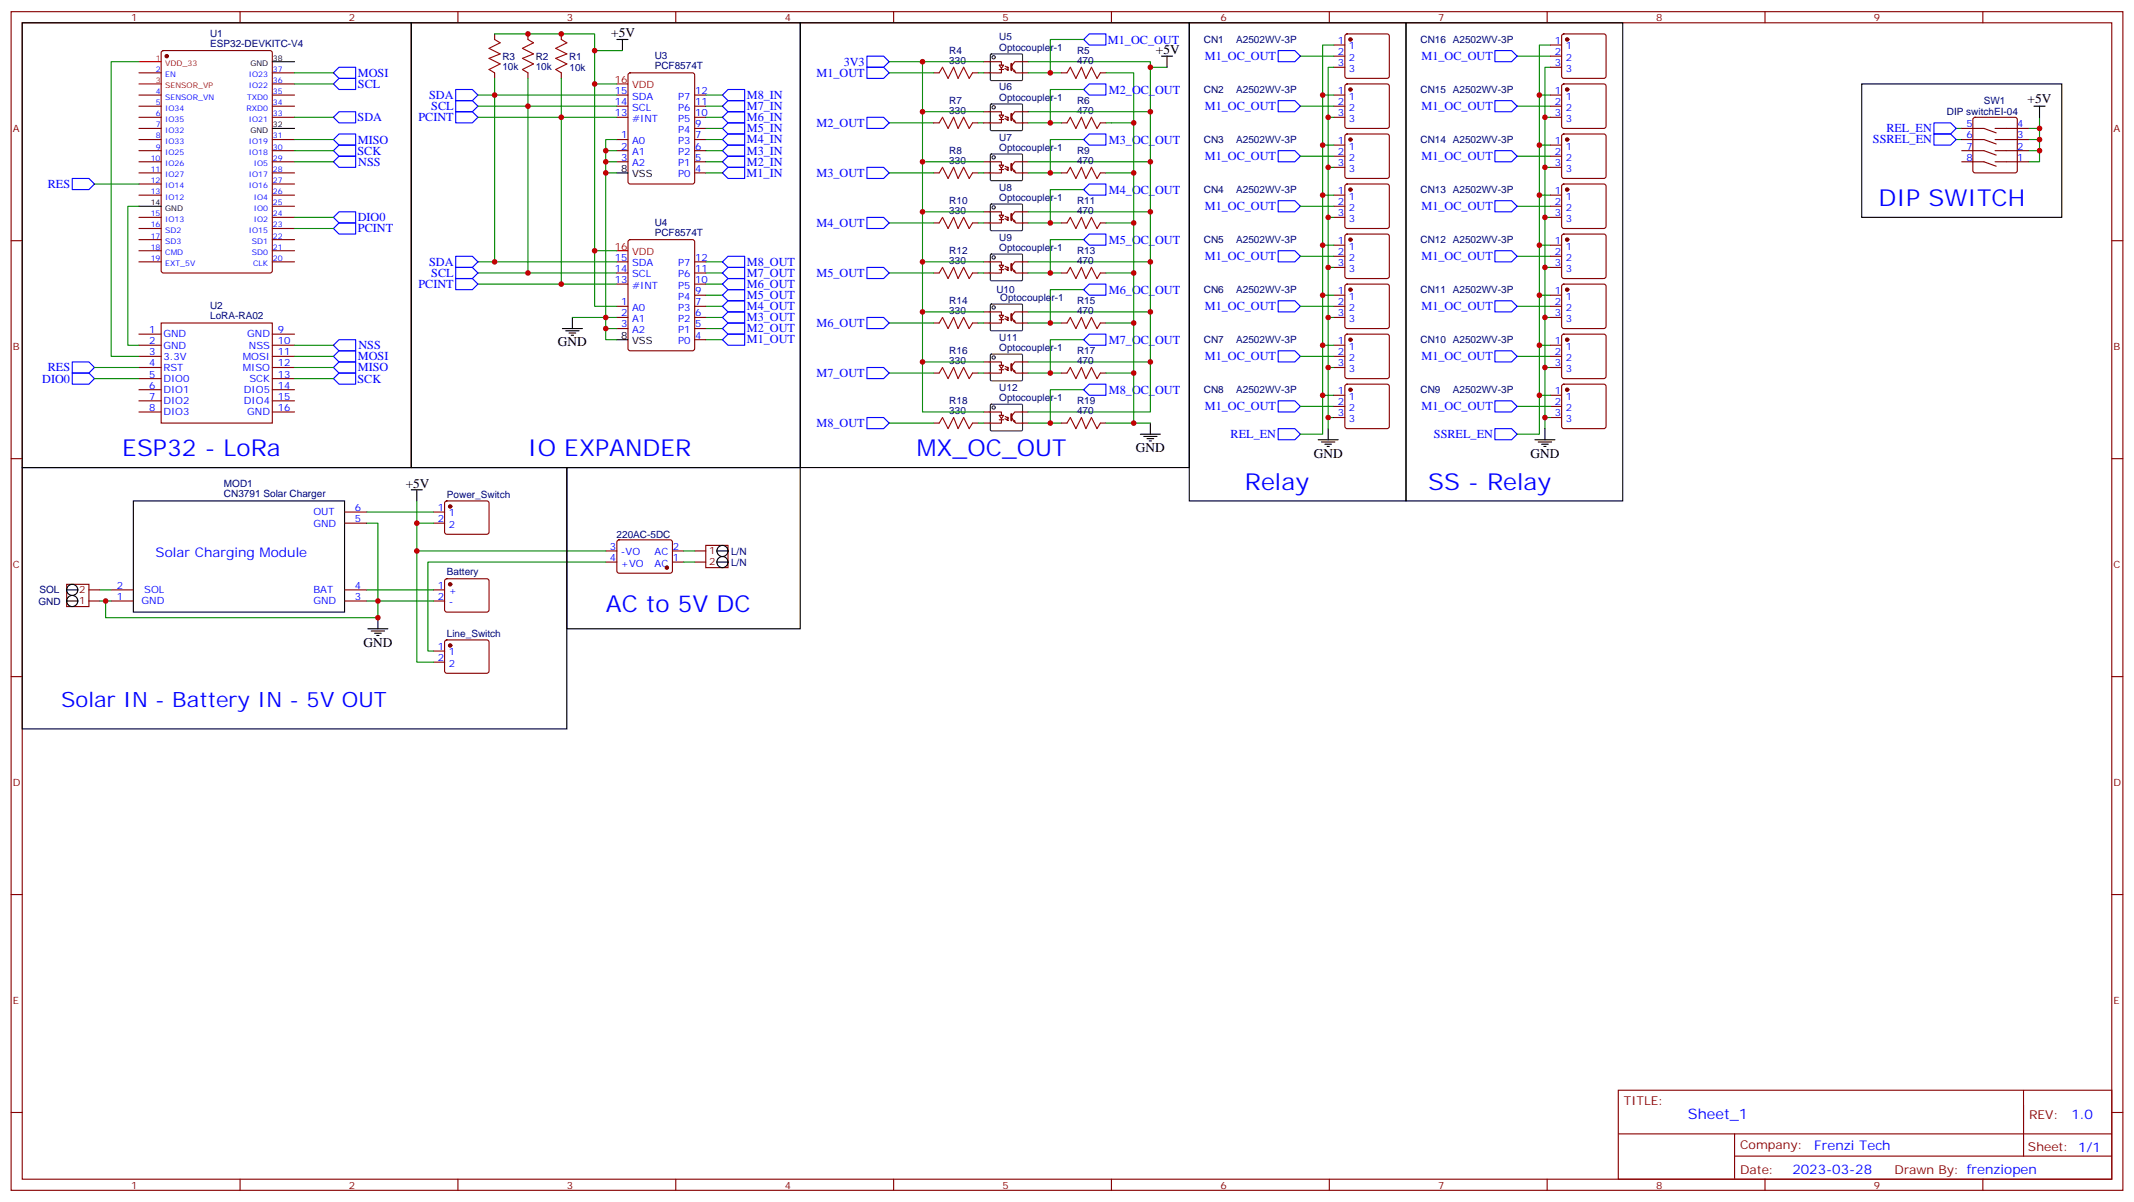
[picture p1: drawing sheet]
<svg xmlns="http://www.w3.org/2000/svg" width="677mm" height="381mm" viewBox="0 0 677 381" stroke-linecap="round" stroke-linejoin="round" font-family="sans-serif">
<g fill="none" stroke="#870000" stroke-width=".35">
<path d="M3.5 3.7h670.3v373.9h-670.3zM7.1 7.2h663.2v366.9h-663.2zM51.4 16.3l.5-.2h33.8l.7 .4v69.4l-.4 .7h-34.1l-.7-.5v-69.3zM76.2 3.7v3.5M145.3 3.7v3.5M157 10.8v1.7M167.6 10.8v1.7M178.2 10.8v1.7M214.5 3.7v3.5M283.6 3.7v3.5M352.8 3.7v3.5M421.9 3.7v3.5"/>
<path d="M491.1 3.7v3.5M560.2 3.7v3.5M629.4 3.7v3.5M44.1 23.1h7.1M44.1 30.2h7.1M44.1 33.7h7.1M44.1 37.2h7.1M86.4 23.1h7.1M86.4 30.2h7.1M86.4 33.7h7.1M86.4 37.2h7.1M86.4 26.6h7.1"/>
<path d="M157 23.1v1.8M167.6 23.1v1.8M178.2 23.1v1.8M195.8 30.2h3.5M195.8 33.7h3.5M195.8 37.2h3.5M199.6 23.3l.4-.2h19.8l.6 .4 .1 34.2-.5 .6-20 .1-.6-.5-.1-34.1zM220.5 30.2h3.5M220.5 33.7h3.5M220.5 37.2h3.5M296.3 23.1h1.8M296.3 39h1.8"/>
<path d="M308.7 23.1h1.7M308.7 39h1.7M336.9 23.1h1.8M336.9 39h1.8M349.2 23.1h1.8M349.2 39h1.8M626.4 37.4l.5-.2h12.7l.5 .2 .2 .5v16.3l-.2 .5-.5 .2h-12.7l-.5-.3-.2-.4v-16.3zM44.1 40.7h7.1M44.1 44.3h7.1M44.1 47.8h7.1M44.1 51.3h7.1M44.1 54.9h7.1"/>
<path d="M44.1 58.4h7.1M86.4 44.3h7.1M86.4 47.8h7.1M86.4 51.3h7.1M86.4 54.9h7.1M86.4 58.4h7.1M195.8 44.3h3.5M195.8 47.8h3.5M195.8 51.3h3.5M220.5 40.7h3.5M220.5 44.3h3.5M220.5 47.8h3.5"/>
<path d="M220.5 51.3h3.5M220.5 54.9h3.5M296.3 54.9h1.8M308.7 54.9h1.7M336.9 54.9h1.8M349.2 54.9h1.8M622.7 40.7h7l3.9 1.5M622.7 44.3h7l3.9 1.4M622.7 47.8h7l3.9 1.4M622.7 51.3h7l3.9 1.4M633.2 40.7h10.6M633.2 44.3h10.6"/>
<path d="M633.2 47.8h10.6M633.2 51.3h10.6M3.5 76.4h3.6M44.1 61.9h7.1M44.1 69h7.1M44.1 72.5h7.1M44.1 76h7.1M44.1 79.6h7.1M86.4 61.9h7.1M86.4 69h7.1M86.4 72.5h7.1M86.4 76h7.1"/>
<path d="M86.4 79.6h7.1M86.4 65.4h7.1M199.6 76.2l.4-.2h19.8l.6 .5 .1 34.1-.5 .6-20 .1-.6-.5-.1-34.1zM296.3 70.7h1.8M308.7 70.7h1.7M336.9 70.7h1.8M349.2 70.7h1.8M670.3 76.4h3.5M44.1 83.1h7.1M86.4 83.1h7.1M195.8 83.1h3.5M195.8 97.2h3.5"/>
<path d="M195.8 90.1h3.5M195.8 86.6h3.5M220.5 83.1h3.5M220.5 97.2h3.5M220.5 93.7h3.5M220.5 90.1h3.5M220.5 86.6h3.5M296.3 86.6h1.8M308.7 86.6h1.7M336.9 86.6h1.8M349.2 86.6h1.8M44.1 106h7.1"/>
<path d="M44.1 109.5h7.1M44.1 113.1h7.1M44.1 116.6h7.1M51.2 102.5h35.2v31.7h-35.2zM86.4 106h7.1M86.4 109.5h7.1M86.4 113.1h7.1M86.4 116.6h7.1M195.8 100.7h3.5M195.8 104.2h3.5M220.5 100.7h3.5M220.5 104.2h3.5"/>
<path d="M220.5 107.8h3.5M296.3 102.5h1.8M296.3 118.4h1.8M308.7 102.5h1.7M308.7 118.4h1.7M336.9 102.5h1.8M336.9 118.4h1.8M349.2 102.5h1.8M349.2 118.4h1.8M44.1 120.1h7.1M44.1 123.6h7.1M44.1 127.2h7.1"/>
<path d="M44.1 130.7h7.1M86.4 120.1h7.1M86.4 123.6h7.1M86.4 127.2h7.1M86.4 130.7h7.1M296.3 134.2h1.8M308.7 134.2h1.7M336.9 134.2h1.8M349.2 134.2h1.8M3.5 145.5h3.6M670.3 145.5h3.5M3.5 214.7h3.6"/>
<path d="M670.3 214.7h3.5M3.5 283.8h3.6M670.3 283.8h3.5M3.5 353h3.6M513.6 345.9h156.7v28.2h-156.7zM513.7 359.7h156.4M550.6 359.7v14.2M642.3 345.9v20.9M670.3 353h3.5M76.2 374.1v3.5M145.3 374.1v3.5M214.5 374.1v3.5"/>
<path d="M283.6 374.1v3.5M352.8 374.1v3.5M421.9 374.1v3.5M491.1 374.1v3.5M550.6 366.8h119.5M560.2 374.1v3.5M629.4 374.1v3.5"/>
</g>
<circle cx="52.9" cy="17.8" r=".53" fill="#870000" stroke="#870000" stroke-width=".35"/>
<path d="M44.1 19.6h7.1M44.1 26.6h7.1M195.8 26.6h3.5M195.8 79.6h3.5" fill="none" stroke="#f00" stroke-width=".35"/>
<g fill="none" stroke="#000" stroke-width=".35">
<path d="M7.1 7.2h123.4v141.1h-123.4zM86.4 19.6h7.1M130.5 7.2h123.5v141.1h-123.5zM195.8 12.5h3.5M197.6 12.5v3.6M254 7.2h123.5v141.1h-123.5zM368.7 17.8h3.5M370.4 17.8v3.5M377.5 7.2h68.8v151.7h-68.8zM645.6 33.7h3.5M647.3 33.7v3.5M86.4 40.7h7.1"/>
<path d="M195.8 54.9h3.5M44.1 65.4h7.1M178.5 104.2h6.4M179.6 105h4.2M180.6 105.7h2.1M181.3 106.4h.7M181.7 100.7v3.5M195.8 107.8h3.5M361.9 137.8h6.4M363 138.5h4.2M364.1 139.2h2.1M364.8 139.9h.7"/>
<path d="M365.1 134.2v3.6"/>
</g>
<g fill="none" stroke="#008700" stroke-width=".35">
<path d="M44.1 19.6h-8.8v93.5h8.8M157 10.8h31.7v15.8h7.1M188.7 16.1h8.9M282.2 19.6h30M292.8 19.6v15.9h19.4M326.3 19.6h38.8v1.7h5.3M344 12.5h-10.6v10.6M93.5 23.1h12.3M93.5 37.2h12.3M93.5 26.6h12.3M151.7 37.2h44.1M151.7 33.7h44.1"/>
<path d="M151.7 30.2h44.1M157 24.9v58.2M167.6 24.9v61.7M178.2 24.9v65.2M188.7 26.6v53h7.1M224 37.2h5.3M224 33.7h5.3M224 30.2h5.3M282.2 23.1h14.1M282.2 39h14.1M292.8 35.5v15.8h19.4M310.4 23.1h1.8"/>
<path d="M310.4 39h1.8M326.3 23.1h10.6M326.3 39h10.6M344 28.4h-10.6v10.6M351 23.1h8.8v15.9h-8.8M359.8 39v15.9h-8.8M365.1 21.3v14.2h-38.8M365.1 35.5v15.8h-38.8M647.3 37.2v3.5M30 58.4h14.1M93.5 51.3h12.3M93.5 47.8h12.3"/>
<path d="M93.5 44.3h12.3M192.3 51.3v3.6h3.5M192.3 47.8h3.5M192.3 54.9v45.8h-10.6M195.8 44.3h-3.5v7h3.5M224 51.3h5.3M224 47.8h5.3M224 44.3h5.3M224 54.9h5.3M224 40.7h5.3M282.2 54.9h14.1M292.8 51.3v15.9h19.4"/>
<path d="M310.4 54.9h1.8M326.3 54.9h10.6M344 44.3h-10.6v10.6M359.8 54.9v15.8h-8.8M365.1 51.3v15.9h-38.8M620.9 44.3h1.8M620.9 40.7h1.8M643.8 40.7h3.5v3.6M643.8 44.3h3.5v3.5M643.8 47.8h3.5v3.5h-3.5M44.1 65.4h-3.5v44.1h3.5M93.5 69h12.3"/>
<path d="M93.5 72.5h12.3M188.7 79.6v17.6h7.1M282.2 70.7h14.1M292.8 67.2v15.9h19.4M310.4 70.7h1.8M326.3 70.7h10.6M344 60.1h-10.6v10.6M344 76h-10.6v10.6M359.8 70.7v15.9h-8.8M365.1 67.2v15.9h-38.8M151.7 90.1h44.1M151.7 86.6h44.1"/>
<path d="M151.7 83.1h44.1M224 90.1h5.3M224 86.6h5.3M224 83.1h5.3M224 93.7h5.3M224 97.2h5.3M282.2 86.6h14.1M292.8 83.1v15.9h19.4M292.8 99v15.8h19.4M310.4 86.6h1.8M326.3 86.6h10.6M344 91.9h-10.6v10.6"/>
<path d="M359.8 86.6v15.9h-8.8M365.1 83.1v15.9h-38.8M365.1 99v15.8h-38.8M30 116.6h14.1M93.5 116.6h12.3M93.5 109.5h12.3M93.5 113.1h12.3M192.3 104.2h3.5M195.8 100.7h-3.5v7.1h3.5M224 100.7h5.3M224 104.2h5.3M224 107.8h5.3"/>
<path d="M282.2 102.5h14.1M282.2 118.4h14.1M292.8 114.8v15.9h19.4M310.4 102.5h1.8M310.4 118.4h1.8M326.3 118.4h10.6M326.3 102.5h10.6M344 107.8h-10.6v10.6M359.8 102.5v15.9h-8.8M359.8 118.4v15.8h-8.8M365.1 114.8v15.9h-38.8M30 120.1h14.1"/>
<path d="M93.5 120.1h12.3M282.2 134.2h14.1M310.4 134.2h1.8M326.3 134.2h10.6M344 123.6h-10.6v10.6M359.8 134.2h5.3"/>
</g>
<g fill="none" stroke="#00f" stroke-width=".35">
<path d="M275.2 17.8h5.3l1.7 1.8-1.7 1.7h-5.3zM344 12.5l1.7-1.7h5.3v3.5h-5.3zM405.7 16.1h5.3l1.7 1.7-1.7 1.8h-5.3zM105.8 23.1l1.8-1.8h5.3v3.6h-5.3zM105.8 26.6l1.8-1.7h5.3v3.5h-5.3zM105.8 37.2l1.8-1.7h5.3v3.5h-5.3zM144.6 28.4h5.3l1.8 1.8-1.8 1.7h-5.3zM144.6 31.9h5.3l1.8 1.8-1.8 1.8h-5.3zM144.6 35.5h5.3l1.8 1.7-1.8 1.8h-5.3zM229.3 37.2l1.8-1.7h5.3v3.5h-5.3zM229.3 30.2l1.8-1.8h5.3v3.5h-5.3zM231.1 31.9h5.3v3.6h-5.3l-1.8-1.8z"/>
<path d="M275.2 21.3h5.3l1.7 1.8-1.7 1.8h-5.3zM275.2 37.2h5.3l1.7 1.8-1.7 1.7h-5.3zM344 28.4l1.7-1.8h5.3v3.6h-5.3zM405.7 31.9h5.3l1.7 1.8-1.7 1.8h-5.3zM613.8 39h5.3l1.8 1.7-1.8 1.8h-5.3zM22.9 56.6h5.3l1.8 1.8-1.8 1.7h-5.3zM105.8 51.3l1.8-1.7h5.3v3.5h-5.3zM105.8 47.8l1.8-1.8h5.3v3.6h-5.3zM105.8 44.3l1.8-1.8h5.3v3.5h-5.3zM229.3 54.9l1.8-1.8h5.3v3.5h-5.3zM229.3 51.3l1.8-1.7h5.3v3.5h-5.3zM229.3 47.8l1.8-1.8h5.3v3.6h-5.3z"/>
<path d="M229.3 44.3l1.8-1.8h5.3v3.5h-5.3zM229.3 40.7l1.8-1.7h5.3v3.5h-5.3zM275.2 53.1h5.3l1.7 1.8-1.7 1.7h-5.3zM344 44.3l1.7-1.8h5.3v3.5h-5.3zM405.7 47.8h5.3l1.7 1.8-1.7 1.7h-5.3zM613.8 42.5h5.3l1.8 1.8-1.8 1.7h-5.3zM105.8 69l1.8-1.8h5.3v3.5h-5.3zM105.8 72.5l1.8-1.8h5.3v3.6h-5.3zM275.2 69h5.3l1.7 1.7-1.7 1.8h-5.3zM344 60.1l1.7-1.7h5.3v3.5h-5.3zM344 76l1.7-1.7h5.3v3.5h-5.3zM405.7 63.7h5.3l1.7 1.7-1.7 1.8h-5.3z"/>
<path d="M405.7 79.6h5.3l1.7 1.7-1.7 1.8h-5.3zM144.6 88.4h5.3l1.8 1.7-1.8 1.8h-5.3zM144.6 84.8h5.3l1.8 1.8-1.8 1.8h-5.3zM144.6 81.3h5.3l1.8 1.8-1.8 1.7h-5.3zM229.3 83.1l1.8-1.8h5.3v3.5h-5.3zM229.3 86.6l1.8-1.8h5.3v3.6h-5.3zM229.3 93.7l1.8-1.8h5.3v3.5h-5.3zM231.1 88.4h5.3v3.5h-5.3l-1.8-1.8zM231.1 95.4h5.3v3.6h-5.3l-1.8-1.8zM275.2 84.8h5.3l1.7 1.8-1.7 1.8h-5.3zM344 91.9l1.7-1.8h5.3v3.6h-5.3zM405.7 95.4h5.3l1.7 1.8-1.7 1.8h-5.3z"/>
<path d="M22.9 118.4h5.3l1.8 1.7-1.8 1.8h-5.3zM22.9 114.8h5.3l1.8 1.8-1.8 1.8h-5.3zM105.8 109.5l1.8-1.7h5.3v3.5h-5.3zM105.8 113.1l1.8-1.8h5.3v3.5h-5.3zM105.8 116.6l1.8-1.8h5.3v3.6h-5.3zM229.3 100.7l1.8-1.7h5.3v3.5h-5.3zM229.3 104.2l1.8-1.7h5.3v3.5h-5.3zM229.3 107.8l1.8-1.8h5.3v3.5h-5.3zM275.2 100.7h5.3l1.7 1.8-1.7 1.7h-5.3zM275.2 116.6h5.3l1.7 1.8-1.7 1.7h-5.3zM344 107.8l1.7-1.8h5.3v3.5h-5.3zM405.7 111.3h5.3l1.7 1.8-1.7 1.7h-5.3z"/>
<path d="M105.8 120.1l1.8-1.7h5.3v3.5h-5.3zM275.2 132.5h5.3l1.7 1.7-1.7 1.8h-5.3zM344 123.6l1.7-1.7h5.3v3.5h-5.3zM405.7 136h5.3l1.7 1.8-1.7 1.7h-5.3zM405.7 127.2h5.3l1.7 1.7-1.7 1.8h-5.3zM474.5 136h5.3l1.7 1.8-1.7 1.7h-5.3z"/>
</g>
<g fill="none" stroke="#a10000" stroke-width=".35">
<path d="M157 12.5l1.7 1.1-3.5 1.7 3.5 1.8-3.5 1.4 3.5 1.8-3.5 1.7 1.8 1.1M167.6 12.5l1.7 1.1-3.5 1.7 3.5 1.8-3.5 1.4 3.5 1.8-3.5 1.7 1.8 1.1M178.2 12.5l1.7 1.1-3.5 1.7 3.5 1.8-3.5 1.4 3.5 1.8-3.5 1.7 1.8 1.1M298.1 23.1l1.1-1.8 1.7 3.6 1.8-3.6 1.4 3.6 1.8-3.6 1.7 3.6 1.1-1.8M298.1 39l1.1-1.8 1.7 3.5 1.8-3.5 1.4 3.5 1.8-3.5 1.7 3.5 1.1-1.7M338.7 23.1l1-1.8 1.8 3.6 1.8-3.6 1.4 3.6 1.7-3.6 1.8 3.6 1-1.8M338.7 39l1-1.8 1.8 3.5 1.8-3.5 1.4 3.5 1.7-3.5 1.8 3.5 1-1.7M298.1 54.9l1.1-1.8 1.7 3.5 1.8-3.5 1.4 3.5 1.8-3.5 1.7 3.5 1.1-1.7M338.7 54.9l1-1.8 1.8 3.5 1.8-3.5 1.4 3.5 1.7-3.5 1.8 3.5 1-1.7M298.1 70.7l1.1-1.7 1.7 3.5 1.8-3.5 1.4 3.5 1.8-3.5 1.7 3.5 1.1-1.8M338.7 70.7l1-1.7 1.8 3.5 1.8-3.5 1.4 3.5 1.7-3.5 1.8 3.5 1-1.8M298.1 86.6l1.1-1.8 1.7 3.6 1.8-3.6 1.4 3.6 1.8-3.6 1.7 3.6 1.1-1.8"/>
<path d="M338.7 86.6l1-1.8 1.8 3.6 1.8-3.6 1.4 3.6 1.7-3.6 1.8 3.6 1-1.8M298.1 102.5l1.1-1.8 1.7 3.5 1.8-3.5 1.4 3.5 1.8-3.5 1.7 3.5 1.1-1.7M298.1 118.4l1.1-1.8 1.7 3.5 1.8-3.5 1.4 3.5 1.8-3.5 1.7 3.5 1.1-1.7M338.7 102.5l1-1.8 1.8 3.5 1.8-3.5 1.4 3.5 1.7-3.5 1.8 3.5 1-1.7M338.7 118.4l1-1.8 1.8 3.5 1.8-3.5 1.4 3.5 1.7-3.5 1.8 3.5 1-1.7M298.1 134.2l1.1-1.7 1.7 3.5 1.8-3.5 1.4 3.5 1.8-3.5 1.7 3.5 1.1-1.8M338.7 134.2l1-1.7 1.8 3.5 1.8-3.5 1.4 3.5 1.7-3.5 1.8 3.5 1-1.8"/>
</g>
<g fill="none" stroke="#333" stroke-width=".35">
<path d="M314.4 17.3l.3-.2 9.7 .1 .2 .3-.1 7.9-.3 .2-9.7-.1-.2-.3zM314.4 33.2l.3-.2h9.7l.2 .3-.1 8-.3 .2-9.7-.1-.2-.3zM314.4 49l.3-.1h9.7l.2 .3-.1 8-.3 .1h-9.7l-.2-.3zM314.4 64.9l.3-.2 9.7 .1 .2 .3-.1 7.9-.3 .2-9.7-.1-.2-.3zM314.4 80.8l.3-.2 9.7 .1 .2 .3-.1 7.9-.3 .2-9.7-.1-.2-.3zM314.4 96.7l.3-.2h9.7l.2 .3-.1 8-.3 .2-9.7-.1-.2-.3zM314.4 112.5l.3-.1h9.7l.2 .3-.1 8-.3 .1h-9.7l-.2-.3zM314.4 128.4l.3-.2 9.7 .1 .2 .3-.1 7.9-.3 .2-9.7-.1-.2-.3z"/>
<circle cx="315.4" cy="18.2" r=".53"/>
<circle cx="315.4" cy="34" r=".53"/>
<circle cx="315.4" cy="49.9" r=".53"/>
<circle cx="315.4" cy="65.8" r=".53"/>
<circle cx="315.4" cy="81.7" r=".53"/>
<circle cx="315.4" cy="97.5" r=".53"/>
<circle cx="315.4" cy="113.4" r=".53"/>
<circle cx="315.4" cy="129.3" r=".53"/>
</g>
<g fill="none" stroke="#850000" stroke-width=".35">
<path d="M312.2 19.6h5.7v1M326.3 19.6h-4.2l-1.1 1.4M312.2 35.5h5.7v1M317.1 22h1.5M317.1 20.6h1.5l-.7 1.1zM317.1 37.9h1.5M317.1 36.5h1.5l-.7 1.1zM317.9 22v1.1h-5.7M317.9 37.9v1.1h-5.7M319 21.7l1 .6-.1-.4M319 37.6l1 .5-.1-.3M319.1 21l.9 .6"/>
<path d="M319.1 36.9l.9 .5M319.7 22.3h.3M319.7 21.6h.3M319.7 38.1h.3M319.7 37.4h.3M319.9 21.2l.1 .4M319.9 37.1l.1 .3M321.2 21.5l1.2 1.6h2.3M321.2 37.4l1.2 1.6h2.3M322.1 22.2v.6l-.4-.2M322.1 38.1v.5l-.4-.1M324.6 23.1h1.7"/>
<path d="M324.6 39h1.7M326.3 35.5h-4.2l-1.1 1.4M312.2 51.3h5.7v1.1M317.1 53.8h1.5M317.1 52.4h1.5l-.7 1zM317.9 53.8v1.1h-5.7M319 53.5l1 .5-.1-.3M319.1 52.8l.9 .5M319.7 54h.3M319.7 53.3h.3M319.9 53l.1 .3M321.2 53.3l1.2 1.6h2.3"/>
<path d="M322.1 54v.5l-.4-.2M324.6 54.9h1.7M326.3 51.3h-4.2l-1.1 1.4M312.2 67.2h5.7v1.1M317.1 69.7h1.5M317.1 68.3h1.5l-.7 1zM317.9 69.7v1.1l-5.7-.1M319 69.4l1 .5-.1-.4M319.1 68.6l.9 .6M319.7 69.9h.3M319.7 69.2h.3M319.9 68.8l.1 .4"/>
<path d="M321.2 69.2l1.2 1.6 2.3-.1M322.1 69.9v.5l-.4-.2M324.6 70.7h1.7M326.3 67.2h-4.2l-1.1 1.4M312.2 83.1h5.7v1M312.2 99h5.7v1M317.1 85.5h1.5M317.1 84.1h1.5l-.7 1.1zM317.9 85.5v1.1h-5.7M319 85.2l1 .6-.1-.4M319.1 84.5l.9 .6M319.7 85.8h.3"/>
<path d="M319.7 85.1h.3M319.9 84.7l.1 .4M321.2 85l1.2 1.6h2.3M322.1 85.7v.6l-.4-.2M324.6 86.6h1.7M326.3 83.1h-4.2l-1.1 1.4M326.3 99h-4.2l-1.1 1.4M312.2 114.8h5.7v1.1M317.1 101.4h1.5M317.1 100h1.5l-.7 1.1zM317.1 117.3h1.5M317.1 115.9h1.5l-.7 1z"/>
<path d="M317.9 101.4v1.1h-5.7M317.9 117.3v1.1h-5.7M319 101.1l1 .5-.1-.3M319 117l1 .5-.1-.3M319.1 100.4l.9 .5M319.1 116.3l.9 .5M319.7 101.6h.3M319.7 100.9h.3M319.7 117.5h.3M319.7 116.8h.3M319.9 100.6l.1 .3M319.9 116.5l.1 .3"/>
<path d="M321.2 100.9l1.2 1.6h2.3M321.2 116.8l1.2 1.6h2.3M322.1 101.6v.5l-.4-.1M322.1 117.5v.5l-.4-.2M324.6 102.5h1.7M324.6 118.4h1.7M326.3 114.8h-4.2l-1.1 1.4M312.2 130.7h5.7v1.1M317.1 133.2h1.5M317.1 131.8h1.5l-.7 1zM317.9 133.2v1.1l-5.7-.1M319 132.9l1 .5-.1-.4"/>
<path d="M319.1 132.1l.9 .6M319.7 133.4h.3M319.7 132.7h.3M319.9 132.3l.1 .4M321.2 132.7l1.2 1.6 2.3-.1M322.1 133.4v.5l-.4-.2M324.6 134.2h1.7M326.3 130.7h-4.2l-1.1 1.4"/>
</g>
<path d="M321 20.3v1.9M321 36.2v1.9M321 52v2M321 67.9v2M321 83.8v1.9M321 99.7v1.9M321 115.5v2M321 131.4v1.9" fill="none" stroke="#850000" stroke-width=".71"/>
<path d="M21.2 185.4h7v7h-7z" fill="#fff" stroke="#800000" stroke-width=".35"/>
<path d="M28.2 190.7h3.5M28.2 187.1h3.5" fill="none" stroke="#800000" stroke-width=".35"/>
<g fill="none" stroke="#000" stroke-width=".35">
<path d="M446.3 7.2h68.8v151.7h-68.8zM590.9 26.6h63.5v42.4h-63.5zM418.4 139.5h6.3M421.6 136v3.5M487.2 139.5h6.3M490.4 136v3.5M7.1 148.3h172.8v82.9h-172.8zM130.5 155.4h3.6M132.3 155.4v3.5M419.5 140.2h4.2M420.5 140.9h2.1M421.2 141.6h.7"/>
<path d="M488.2 140.2h4.3M489.3 140.9h2.1M490 141.6h.7M21.2 190.7h3.5M21.2 187.1h3.5M116.8 199.5h6.3M119.9 196v3.5M117.8 200.2h4.3M118.9 200.9h2.1M119.6 201.6h.7"/>
<circle cx="22.9" cy="190.7" r="1.76"/>
<circle cx="22.9" cy="187.1" r="1.76"/>
</g>
<g fill="none" stroke="#870000" stroke-width=".35">
<path d="M423.3 14.3h3.6M423.3 17.8h3.6M427.1 11l.5-.2h12.7l.5 .2 .2 .5v12.7l-.3 .5-.4 .2h-12.7l-.5-.3-.2-.4v-12.7zM492.1 14.3h3.6M492.1 17.8h3.6M495.9 11l.5-.2h12.7l.5 .2 .2 .5v12.7l-.3 .5-.4 .2h-12.7l-.5-.3-.2-.4v-12.7zM423.3 21.3h3.6M423.3 30.2h3.6M423.3 33.7h3.6M423.3 37.2h3.6M427.1 26.8l.5-.2h12.7l.5 .2 .2 .5v12.7l-.3 .5-.4 .2h-12.7l-.5-.2-.2-.5v-12.7zM492.1 21.3h3.6"/>
<path d="M492.1 30.2h3.6M492.1 33.7h3.6M492.1 37.2h3.6M495.9 26.8l.5-.2h12.7l.5 .2 .2 .5v12.7l-.3 .5-.4 .2h-12.7l-.5-.2-.2-.5v-12.7zM423.3 46h3.6M423.3 49.6h3.6M423.3 53.1h3.6M427.1 42.7l.5-.2h12.7l.5 .2 .2 .5v12.7l-.3 .5-.4 .2h-12.7l-.5-.2-.2-.5v-12.7zM427.1 58.6l.5-.2h12.7l.5 .2 .2 .5v12.7l-.3 .5-.4 .2h-12.7l-.5-.2-.2-.5v-12.7zM492.1 46h3.6M492.1 49.6h3.6M492.1 53.1h3.6"/>
<path d="M495.9 58.6l.5-.2h12.7l.5 .2 .2 .5v12.7l-.3 .5-.4 .2h-12.7l-.5-.2-.2-.5v-12.7zM495.9 42.7l.5-.2h12.7l.5 .2 .2 .5v12.7l-.3 .5-.4 .2h-12.7l-.5-.2-.2-.5v-12.7zM423.3 61.9h3.6M423.3 65.4h3.6M423.3 69h3.6M423.3 77.8h3.6M427.1 74.5l.5-.2h12.7l.5 .2 .2 .5v12.7l-.3 .5-.4 .2h-12.7l-.5-.3-.2-.4v-12.7zM492.1 61.9h3.6M492.1 65.4h3.6M492.1 69h3.6M492.1 77.8h3.6M495.9 74.5l.5-.2h12.7l.5 .2 .2 .5v12.7l-.3 .5-.4 .2h-12.7l-.5-.3-.2-.4v-12.7z"/>
<path d="M423.3 81.3h3.6M423.3 84.8h3.6M423.3 93.7h3.6M423.3 97.2h3.6M427.1 90.3l.5-.2h12.7l.5 .2 .2 .5v12.7l-.3 .5-.4 .2h-12.7l-.5-.2-.2-.5v-12.7zM492.1 81.3h3.6M492.1 84.8h3.6M492.1 93.7h3.6M492.1 97.2h3.6M495.9 90.3l.5-.2h12.7l.5 .2 .2 .5v12.7l-.3 .5-.4 .2h-12.7l-.5-.2-.2-.5v-12.7zM423.3 100.7h3.6M423.3 109.5h3.6"/>
<path d="M423.3 113.1h3.6M423.3 116.6h3.6M427.1 106.2l.5-.2h12.7l.5 .2 .2 .5v12.7l-.3 .5-.4 .2h-12.7l-.5-.2-.2-.5v-12.7zM492.1 100.7h3.6M492.1 109.5h3.6M492.1 113.1h3.6M492.1 116.6h3.6M495.9 106.2l.5-.2h12.7l.5 .2 .2 .5v12.7l-.3 .5-.4 .2h-12.7l-.5-.2-.2-.5v-12.7zM423.3 125.4h3.6M423.3 128.9h3.6M423.3 132.5h3.6M427.1 122.1l.5-.2h12.7l.5 .2 .2 .5v12.7l-.3 .5-.4 .2h-12.7l-.5-.2-.2-.5v-12.7z"/>
<path d="M492.1 125.4h3.6M492.1 128.9h3.6M492.1 132.5h3.6M495.9 122.1l.5-.2h12.7l.5 .2 .2 .5v12.7l-.3 .5-.4 .2h-12.7l-.5-.2-.2-.5v-12.7zM192.3 178.3h3.5M192.3 174.8h3.5M196 171.5l.5-.2h16.5l.4 .7v9.4l-.7 .5-16.5-.1-.4-.6v-9.2zM213.4 178.3h3.6M213.4 174.8h3.6"/>
</g>
<g fill="#870000" stroke="#870000" stroke-width=".35">
<circle cx="428.6" cy="12.5" r=".53"/>
<circle cx="428.6" cy="28.4" r=".53"/>
<circle cx="428.6" cy="44.3" r=".53"/>
<circle cx="428.6" cy="60.1" r=".53"/>
<circle cx="428.6" cy="76" r=".53"/>
<circle cx="428.6" cy="91.9" r=".53"/>
<circle cx="428.6" cy="107.8" r=".53"/>
<circle cx="428.6" cy="123.6" r=".53"/>
<circle cx="497.4" cy="123.6" r=".53"/>
<circle cx="497.4" cy="107.8" r=".53"/>
<circle cx="497.4" cy="91.9" r=".53"/>
<circle cx="497.4" cy="76" r=".53"/>
<circle cx="497.4" cy="60.1" r=".53"/>
<circle cx="497.4" cy="44.3" r=".53"/>
<circle cx="497.4" cy="28.4" r=".53"/>
<circle cx="497.4" cy="12.5" r=".53"/>
<circle cx="211.7" cy="180.1" r=".53"/>
</g>
<g fill="none" stroke="#008700" stroke-width=".35">
<path d="M412.7 17.8h10.6M423.3 14.3h-3.5v15.9h3.5M481.5 17.8h10.6M492.1 14.3h-3.5v15.9h3.5M412.7 33.7h10.6M419.8 30.2v15.8h3.5M423.3 37.2h-1.7v15.9M423.3 21.3h-1.7v15.9M481.5 33.7h10.6M488.6 30.2v15.8h3.5M492.1 21.3h-1.7v15.9M492.1 37.2h-1.7v15.9"/>
<path d="M412.7 49.6h10.6M419.8 46v15.9h3.5M423.3 53.1h-1.7v15.9M481.5 49.6h10.6M488.6 46v15.9h3.5M492.1 53.1h-1.7v15.9M412.7 65.4h10.6M419.8 61.9v15.9h3.5M419.8 77.8v15.9h3.5M423.3 69h-1.7v15.8M481.5 65.4h10.6M488.6 77.8v15.9h3.5"/>
<path d="M488.6 61.9v15.9h3.5M492.1 69h-1.7v15.8M412.7 81.3h10.6M412.7 97.2h10.6M419.8 93.7v15.8h3.5M423.3 84.8h-1.7v15.9M481.5 81.3h10.6M481.5 97.2h10.6M488.6 93.7v15.8h3.5M492.1 84.8h-1.7v15.9M412.7 113.1h10.6M419.8 109.5v15.9h3.5"/>
<path d="M423.3 116.6h-1.7v15.9h1.7M423.3 100.7h-1.7v15.9M481.5 113.1h10.6M488.6 109.5v15.9h3.5M492.1 100.7h-1.7v15.9M492.1 116.6h-1.7v15.9h1.7M412.7 128.9h10.6M419.8 125.4v12.4h-7.1M421.6 132.5v3.5M481.5 128.9h10.6M488.6 125.4v12.4h-7.1M490.4 132.5v3.5"/>
</g>
<path d="M474.5 16.1h5.3l1.7 1.7-1.7 1.8h-5.3zM474.5 31.9h5.3l1.7 1.8-1.7 1.8h-5.3zM474.5 47.8h5.3l1.7 1.8-1.7 1.7h-5.3zM474.5 79.6h5.3l1.7 1.7-1.7 1.8h-5.3zM474.5 63.7h5.3l1.7 1.7-1.7 1.8h-5.3zM474.5 95.4h5.3l1.7 1.8-1.7 1.8h-5.3zM474.5 111.3h5.3l1.7 1.8-1.7 1.7h-5.3zM474.5 127.2h5.3l1.7 1.7-1.7 1.8h-5.3z" fill="none" stroke="#00f" stroke-width=".35"/>
<path d="M224 173h7.1v7.1h-7.1z" fill="#fff" stroke="#800000" stroke-width=".35"/>
<path d="M220.5 174.8h3.5M220.5 178.3h3.5" fill="none" stroke="#800000" stroke-width=".35"/>
<g fill="none" stroke="#000" stroke-width=".35">
<path d="M42.3 158.9h67.1v35.3h-67.1zM179.9 148.3h74.1v51.2h-74.1zM227.5 174.8h3.6M227.5 178.3h3.6"/>
<circle cx="229.3" cy="174.8" r="1.76"/>
<circle cx="229.3" cy="178.3" r="1.76"/>
</g>
<g fill="none" stroke="#870000" stroke-width=".35">
<path d="M141.3 159.1l.5-.2h12.7l.5 .2 .2 .5v9.5l-.7 .4-13-.1-.4-.6v-9.2zM109.4 166h7M109.4 162.5h7M137.6 166h3.5M137.6 162.5h3.5M35.3 187.1h7M35.3 190.7h7M109.4 187.1h7M109.4 190.7h7M137.6 187.1h3.5M137.6 190.7h3.5M141.3 183.8l.5-.2h12.7l.5 .2 .2 .5v9.5l-.7 .4-13-.1-.4-.6v-9.2z"/>
<path d="M137.6 206.6h3.5M137.6 210.1h3.5M141.3 203.2l.5-.2h12.7l.5 .2 .2 .5v9.5l-.7 .4-13-.1-.4-.6v-9.2z"/>
</g>
<g fill="#870000" stroke="#870000" stroke-width=".35">
<circle cx="142.9" cy="185.4" r=".53"/>
<circle cx="142.9" cy="160.7" r=".53"/>
<circle cx="142.9" cy="204.8" r=".53"/>
</g>
<path d="M132.3 158.9v7.1h5.3M116.4 166h3.5v30h-86.4v-5.3M116.4 162.5h21.2M132.3 166v44.1h5.3M132.3 174.8h60M192.3 178.3h-56.5v28.3h1.8M217 178.3h3.5M217 174.8h3.5M31.7 190.7h3.6M31.7 187.1h3.6M116.4 190.7h21.2M116.4 187.1h21.2" fill="none" stroke="#008700" stroke-width=".35"/>
<g fill="#c00">
<circle cx="167.6" cy="10.8" r=".88"/>
<circle cx="178.2" cy="10.8" r=".88"/>
<circle cx="157" cy="30.2" r=".88"/>
<circle cx="167.6" cy="33.7" r=".88"/>
<circle cx="178.2" cy="37.2" r=".88"/>
<circle cx="192.3" cy="47.8" r=".88"/>
<circle cx="192.3" cy="51.3" r=".88"/>
<circle cx="192.3" cy="104.2" r=".88"/>
<circle cx="192.3" cy="100.7" r=".88"/>
<circle cx="333.4" cy="23.1" r=".88"/>
<circle cx="333.4" cy="39" r=".88"/>
<circle cx="333.4" cy="54.9" r=".88"/>
<circle cx="333.4" cy="70.7" r=".88"/>
<circle cx="333.4" cy="86.6" r=".88"/>
<circle cx="333.4" cy="118.4" r=".88"/>
<circle cx="333.4" cy="134.2" r=".88"/>
<circle cx="365.1" cy="21.3" r=".88"/>
<circle cx="365.1" cy="35.5" r=".88"/>
<circle cx="365.1" cy="51.3" r=".88"/>
<circle cx="365.1" cy="67.2" r=".88"/>
<circle cx="365.1" cy="83.1" r=".88"/>
<circle cx="365.1" cy="99" r=".88"/>
<circle cx="365.1" cy="114.8" r=".88"/>
<circle cx="359.8" cy="39" r=".88"/>
<circle cx="359.8" cy="54.9" r=".88"/>
<circle cx="359.8" cy="70.7" r=".88"/>
<circle cx="359.8" cy="86.6" r=".88"/>
<circle cx="359.8" cy="102.5" r=".88"/>
<circle cx="359.8" cy="118.4" r=".88"/>
<circle cx="359.8" cy="134.2" r=".88"/>
<circle cx="292.8" cy="19.6" r=".88"/>
<circle cx="292.8" cy="35.5" r=".88"/>
<circle cx="292.8" cy="51.3" r=".88"/>
<circle cx="292.8" cy="67.2" r=".88"/>
<circle cx="292.8" cy="83.1" r=".88"/>
<circle cx="292.8" cy="114.8" r=".88"/>
<circle cx="157" cy="83.1" r=".88"/>
<circle cx="167.6" cy="86.6" r=".88"/>
<circle cx="178.2" cy="90.1" r=".88"/>
<circle cx="188.7" cy="79.6" r=".88"/>
<circle cx="188.7" cy="26.6" r=".88"/>
<circle cx="188.7" cy="16.1" r=".88"/>
<circle cx="292.8" cy="99" r=".88"/>
<circle cx="333.4" cy="102.5" r=".88"/>
<circle cx="647.3" cy="40.7" r=".88"/>
<circle cx="647.3" cy="44.3" r=".88"/>
<circle cx="647.3" cy="47.8" r=".88"/>
<circle cx="192.3" cy="54.9" r=".88"/>
<circle cx="421.6" cy="116.6" r=".88"/>
<circle cx="421.6" cy="100.7" r=".88"/>
<circle cx="421.6" cy="84.8" r=".88"/>
<circle cx="421.6" cy="69" r=".88"/>
<circle cx="421.6" cy="53.1" r=".88"/>
<circle cx="421.6" cy="37.2" r=".88"/>
<circle cx="419.8" cy="30.2" r=".88"/>
<circle cx="419.8" cy="46" r=".88"/>
<circle cx="419.8" cy="61.9" r=".88"/>
<circle cx="419.8" cy="77.8" r=".88"/>
<circle cx="419.8" cy="93.7" r=".88"/>
<circle cx="419.8" cy="109.5" r=".88"/>
<circle cx="421.6" cy="132.5" r=".88"/>
<circle cx="419.8" cy="125.4" r=".88"/>
<circle cx="490.4" cy="132.5" r=".88"/>
<circle cx="488.6" cy="109.5" r=".88"/>
<circle cx="488.6" cy="93.7" r=".88"/>
<circle cx="488.6" cy="77.8" r=".88"/>
<circle cx="488.6" cy="61.9" r=".88"/>
<circle cx="488.6" cy="46" r=".88"/>
<circle cx="488.6" cy="30.2" r=".88"/>
<circle cx="490.4" cy="37.2" r=".88"/>
<circle cx="490.4" cy="53.1" r=".88"/>
<circle cx="490.4" cy="69" r=".88"/>
<circle cx="490.4" cy="84.8" r=".88"/>
<circle cx="490.4" cy="100.7" r=".88"/>
<circle cx="490.4" cy="116.6" r=".88"/>
<circle cx="488.6" cy="125.4" r=".88"/>
<circle cx="33.5" cy="190.7" r=".88"/>
<circle cx="119.9" cy="196" r=".88"/>
<circle cx="119.9" cy="190.7" r=".88"/>
<circle cx="132.3" cy="166" r=".88"/>
<circle cx="132.3" cy="174.8" r=".88"/>
</g>
<g font-size="7.4" fill="#00f">
<text x="596.2" y="65.4">DIP SWITCH</text>
<text x="38.8" y="144.8">ESP32 - LoRa</text>
<text x="167.6" y="144.8">IO EXPANDER</text>
<text x="291" y="144.8">MX_OC_OUT</text>
<text x="395.1" y="155.4">Relay</text>
<text x="453.3" y="155.4">SS - Relay</text>
<text x="192.3" y="194.2">AC to 5V DC</text>
</g>
<text font-size="6.7" fill="#00f" x="19.4" y="224.2">Solar IN - Battery IN - 5V OUT</text>
<text font-size="4.6" fill="#00f" x="535.7" y="354.9">Sheet_1</text>
<g font-size="4.2">
<text x="194" y="11.8">+5V</text>
<text x="366.9" y="17.1">+5V</text>
<text x="643.6" y="32.6">+5V</text>
<text x="177.1" y="109.9">GND</text>
<text x="360.5" y="143.4">GND</text>
<text x="417" y="145.2">GND</text>
<text x="485.8" y="145.2">GND</text>
<text x="128.8" y="154.7">+5V</text>
<text x="115.4" y="205.1">GND</text>
</g>
<g font-size="4.2" fill="#00f">
<text x="49.4" y="176.6">Solar Charging Module</text>
<text x="657.4" y="355.2">1.0</text>
<text x="575.8" y="364.7">Frenzi Tech</text>
<text x="568.9" y="372.5">2023-03-28</text>
</g>
<g font-size="3.9" fill="#00f">
<text x="351.7" y="13.9">M1_OC_OUT</text>
<text x="267.8" y="20.8">3V3</text>
<text x="382.4" y="19.1">M1_OC_OUT</text>
<text x="451.2" y="19.1">M1_OC_OUT</text>
<text x="113.6" y="24.3">MOSI</text>
<text x="113.6" y="27.8">SCL</text>
<text x="259.2" y="24.3">M1_OUT</text>
<text x="352" y="29.7">M2_OC_OUT</text>
<text x="136.2" y="31.4">SDA</text>
<text x="136.9" y="34.9">SCL</text>
<text x="237" y="34.9">M7_IN</text>
<text x="237" y="31.4">M8_IN</text>
<text x="382.4" y="34.9">M1_OC_OUT</text>
<text x="451.2" y="34.9">M1_OC_OUT</text>
<text x="113.5" y="38.4">SDA</text>
<text x="132.8" y="38.5">PCINT</text>
<text x="237" y="42">M5_IN</text>
<text x="237" y="38.4">M6_IN</text>
<text x="259.2" y="40.3">M2_OUT</text>
<text x="598.7" y="42">REL_EN</text>
<text x="113.6" y="45.6">MISO</text>
<text x="237" y="45.5">M4_IN</text>
<text x="352" y="45.6">M3_OC_OUT</text>
<text x="594.5" y="45.5">SSREL_EN</text>
<text x="113.4" y="49.1">SCK</text>
<text x="113.7" y="52.7">NSS</text>
<text x="237" y="52.6">M2_IN</text>
<text x="237" y="49">M3_IN</text>
<text x="382.4" y="50.8">M1_OC_OUT</text>
<text x="451.2" y="50.8">M1_OC_OUT</text>
<text x="15.2" y="59.7">RES</text>
<text x="237" y="56.1">M1_IN</text>
<text x="259.2" y="56.1">M3_OUT</text>
<text x="352" y="61.5">M4_OC_OUT</text>
<text x="113.5" y="70.2">DIO0</text>
<text x="382.4" y="66.7">M1_OC_OUT</text>
<text x="451.2" y="66.7">M1_OC_OUT</text>
<text x="113.6" y="73.7">PCINT</text>
<text x="259.2" y="72">M4_OUT</text>
<text x="352" y="77.3">M5_OC_OUT</text>
<text x="382.4" y="82.6">M1_OC_OUT</text>
<text x="451.2" y="82.6">M1_OC_OUT</text>
<text x="136.2" y="84.3">SDA</text>
<text x="136.9" y="87.9">SCL</text>
<text x="237.1" y="84.3">M8_OUT</text>
<text x="237.1" y="87.8">M7_OUT</text>
<text x="259.2" y="87.9">M5_OUT</text>
<text x="132.8" y="91.4">PCINT</text>
<text x="237.1" y="91.3">M6_OUT</text>
<text x="237.1" y="94.9">M5_OUT</text>
<text x="352" y="93.2">M6_OC_OUT</text>
<text x="237.1" y="98.4">M4_OUT</text>
<text x="237.1" y="101.9">M3_OUT</text>
<text x="382.4" y="98.4">M1_OC_OUT</text>
<text x="451.2" y="98.4">M1_OC_OUT</text>
<text x="237.1" y="105.4">M2_OUT</text>
<text x="259.2" y="103.8">M6_OUT</text>
<text x="113.8" y="110.7">NSS</text>
<text x="237.1" y="109">M1_OUT</text>
<text x="352" y="109.1">M7_OC_OUT</text>
<text x="15.2" y="117.9">RES</text>
<text x="113.6" y="114.3">MOSI</text>
<text x="113.6" y="117.8">MISO</text>
<text x="259.2" y="119.6">M7_OUT</text>
<text x="382.4" y="114.3">M1_OC_OUT</text>
<text x="451.2" y="114.3">M1_OC_OUT</text>
<text x="13.4" y="121.4">DIO0</text>
<text x="113.4" y="121.4">SCK</text>
<text x="352" y="125">M8_OC_OUT</text>
<text x="382.4" y="130.2">M1_OC_OUT</text>
<text x="451.2" y="130.2">M1_OC_OUT</text>
<text x="259.2" y="135.5">M8_OUT</text>
<text x="390.6" y="139">REL_EN</text>
<text x="455.1" y="139">SSREL_EN</text>
</g>
<g font-size="3.9" fill="#800">
<text x="515.4" y="350.5">TITLE:</text>
<text x="644" y="355.2">REV:</text>
<text x="552.3" y="364.7">Company:</text>
<text x="643.7" y="365.3">Sheet: 1/1</text>
<text x="552.3" y="372.4">Date:</text>
<text x="601.4" y="372.4">Drawn By: frenziopen</text>
</g>
<g font-size="3.2" fill="#800">
<text x="41.6" y="6.7">1</text>
<text x="110.8" y="6.7">2</text>
<text x="179.9" y="6.7">3</text>
<text x="249.1" y="6.7">4</text>
<text x="318.2" y="6.7">5</text>
<text x="387.3" y="6.7">6</text>
<text x="456.5" y="6.7">7</text>
<text x="525.6" y="6.7">8</text>
<text x="594.8" y="6.7">9</text>
<text x="4.1" y="41.8">A</text>
<text x="670.8" y="41.8">A</text>
<text x="4.1" y="110.9">B</text>
<text x="670.8" y="110.9">B</text>
<text x="4.1" y="180.1">C</text>
<text x="670.8" y="180.1">C</text>
<text x="4.1" y="249.2">D</text>
<text x="670.8" y="249.2">D</text>
<text x="4.1" y="318.4">E</text>
<text x="670.8" y="318.4">E</text>
<text x="41.6" y="377.1">1</text>
<text x="110.8" y="377.1">2</text>
<text x="179.9" y="377.1">3</text>
<text x="249.1" y="377.1">4</text>
<text x="318.2" y="377.1">5</text>
<text x="387.3" y="377.1">6</text>
<text x="456.5" y="377.1">7</text>
<text x="525.6" y="377.1">8</text>
<text x="594.8" y="377.1">9</text>
</g>
<g font-size="3.2" fill="#000080">
<text x="66.7" y="11.8">U1</text>
<text x="66.7" y="15">ESP32-DEVKITC-V4</text>
<text x="301.3" y="17.2">R4</text>
<text x="317.2" y="16.1">Optocoupler-1</text>
<text x="317.2" y="12.8">U5</text>
<text x="341.9" y="17.2">R5</text>
<text x="382.1" y="13.7">CN1</text>
<text x="392.3" y="13.7">A2502WV-3P</text>
<text x="450.9" y="13.7">CN16 A2502WV-3P</text>
<text x="159.5" y="22.1">10k</text>
<text x="159.5" y="19">R3</text>
<text x="170" y="22.1">10k</text>
<text x="170" y="19">R2</text>
<text x="180.6" y="19">R1</text>
<text x="180.8" y="22.5">10k</text>
<text x="207.8" y="21.9">PCF8574T</text>
<text x="207.8" y="18.7">U3</text>
<text x="301.3" y="20.3">330</text>
<text x="341.9" y="20.3">470</text>
<text x="317.2" y="28.7">U6</text>
<text x="382.1" y="29.6">CN2</text>
<text x="392.3" y="29.6">A2502WV-3P</text>
<text x="450.9" y="29.6">CN15 A2502WV-3P</text>
<text x="301.3" y="33">R7</text>
<text x="317.2" y="31.9">Optocoupler-1</text>
<text x="341.9" y="33">R6</text>
<text x="629.7" y="32.9">SW1</text>
<text x="301.3" y="36.2">330</text>
<text x="341.9" y="36.2">470</text>
<text x="617.9" y="36.6">DIP switchEI-04</text>
<text x="317.2" y="47.8">Optocoupler-1</text>
<text x="317.2" y="44.6">U7</text>
<text x="382.1" y="45.4">CN3</text>
<text x="392.3" y="45.4">A2502WV-3P</text>
<text x="450.9" y="45.4">CN14 A2502WV-3P</text>
<text x="301.3" y="52">330</text>
<text x="301.3" y="48.9">R8</text>
<text x="341.9" y="52">470</text>
<text x="341.9" y="48.9">R9</text>
<text x="301.3" y="64.8">R10</text>
<text x="317.2" y="63.7">Optocoupler-1</text>
<text x="317.2" y="60.5">U8</text>
<text x="341.9" y="64.8">R11</text>
<text x="382.1" y="61.3">CN4</text>
<text x="392.3" y="61.3">A2502WV-3P</text>
<text x="450.9" y="61.3">CN13 A2502WV-3P</text>
<text x="207.8" y="71.6">U4</text>
<text x="301.3" y="67.9">330</text>
<text x="341.9" y="67.9">470</text>
<text x="207.8" y="74.8">PCF8574T</text>
<text x="317.2" y="76.3">U9</text>
<text x="382.1" y="77.2">CN5</text>
<text x="392.3" y="77.2">A2502WV-3P</text>
<text x="450.9" y="77.2">CN12 A2502WV-3P</text>
<text x="301.3" y="83.8">330</text>
<text x="301.3" y="80.7">R12</text>
<text x="317.2" y="79.6">Optocoupler-1</text>
<text x="341.9" y="83.8">470</text>
<text x="341.9" y="80.7">R13</text>
<text x="316.2" y="93">U10</text>
<text x="317.5" y="95.4">Optocoupler-1</text>
<text x="382.1" y="93.1">CN6</text>
<text x="392.3" y="93.1">A2502WV-3P</text>
<text x="450.9" y="93.1">CN11 A2502WV-3P</text>
<text x="66.7" y="101.2">LoRA-RA02</text>
<text x="66.7" y="98.1">U2</text>
<text x="301.3" y="99.7">330</text>
<text x="301.3" y="96.5">R14</text>
<text x="341.9" y="99.7">470</text>
<text x="341.9" y="96.5">R15</text>
<text x="301.3" y="112.4">R16</text>
<text x="317.2" y="111.3">Optocoupler-1</text>
<text x="317.2" y="108.1">U11</text>
<text x="341.9" y="112.4">R17</text>
<text x="382.1" y="108.9">CN7</text>
<text x="392.3" y="108.9">A2502WV-3P</text>
<text x="450.9" y="108.9">CN10 A2502WV-3P</text>
<text x="301.3" y="115.5">330</text>
<text x="341.9" y="115.5">470</text>
<text x="317.2" y="124">U12</text>
<text x="382.1" y="124.8">CN8</text>
<text x="392.3" y="124.8">A2502WV-3P</text>
<text x="450.9" y="124.8">CN9</text>
<text x="461.1" y="124.8">A2502WV-3P</text>
<text x="301.3" y="131.4">330</text>
<text x="301.3" y="128.3">R18</text>
<text x="317.2" y="127.2">Optocoupler-1</text>
<text x="341.9" y="131.4">470</text>
<text x="341.9" y="128.3">R19</text>
<text x="71.1" y="154.7">MOD1</text>
<text x="71.1" y="157.8">CN3791 Solar Charger</text>
<text x="141.8" y="157.9">Power_Switch</text>
<text x="195.7" y="170.7">220AC-5DC</text>
<text x="232" y="179.5">L/N</text>
<text x="232" y="175.9">L/N</text>
<text x="141.8" y="182.6">Battery</text>
<text x="12.2" y="191.8">GND</text>
<text x="12.5" y="188.3">SOL</text>
<text x="141.8" y="202">Line_Switch</text>
</g>
<g font-size="3.2" fill="#00f">
<text x="424.7" y="13.9">1</text>
<text x="424.7" y="17.5">2</text>
<text x="428.2" y="15.7">1</text>
<text x="493.5" y="13.9">1</text>
<text x="493.5" y="17.5">2</text>
<text x="497" y="15.7">1</text>
<text x="424.7" y="21">3</text>
<text x="428.2" y="19.2">2</text>
<text x="428.2" y="22.8">3</text>
<text x="493.5" y="21">3</text>
<text x="497" y="19.2">2</text>
<text x="497" y="22.8">3</text>
<text x="195.1" y="29.8">15</text>
<text x="220.7" y="29.8">12</text>
<text x="424.7" y="29.8">1</text>
<text x="493.5" y="29.8">1</text>
<text x="195.1" y="33.3">14</text>
<text x="200.6" y="35.1">SCL</text>
<text x="200.6" y="31.6">SDA</text>
<text x="215.3" y="35.1">P6</text>
<text x="215.3" y="31.6">P7</text>
<text x="220.7" y="33.3">11</text>
<text x="424.7" y="33.3">2</text>
<text x="428.2" y="31.6">1</text>
<text x="428.2" y="35.1">2</text>
<text x="493.5" y="33.3">2</text>
<text x="497" y="31.6">1</text>
<text x="497" y="35.1">2</text>
<text x="195.1" y="36.9">13</text>
<text x="200.6" y="38.6">#INT</text>
<text x="215.3" y="38.6">P5</text>
<text x="220.7" y="40.4">9</text>
<text x="220.7" y="36.9">10</text>
<text x="424.7" y="36.9">3</text>
<text x="428.2" y="38.6">3</text>
<text x="493.5" y="36.9">3</text>
<text x="497" y="38.6">3</text>
<text x="624.2" y="40.4">5</text>
<text x="640.3" y="40.4">4</text>
<text x="197.1" y="43.9">1</text>
<text x="197.1" y="47.4">2</text>
<text x="200.6" y="45.7">A0</text>
<text x="215.3" y="45.7">P3</text>
<text x="215.3" y="42.2">P4</text>
<text x="220.7" y="47.4">6</text>
<text x="220.7" y="43.9">7</text>
<text x="424.7" y="45.7">1</text>
<text x="428.2" y="47.4">1</text>
<text x="493.5" y="45.7">1</text>
<text x="497" y="47.4">1</text>
<text x="624.2" y="43.9">6</text>
<text x="624.2" y="47.4">7</text>
<text x="640.3" y="47.4">2</text>
<text x="640.3" y="43.9">3</text>
<text x="197.1" y="51">3</text>
<text x="200.6" y="49.2">A1</text>
<text x="200.6" y="52.7">A2</text>
<text x="215.3" y="52.7">P1</text>
<text x="215.3" y="49.2">P2</text>
<text x="220.7" y="51">5</text>
<text x="424.7" y="49.2">2</text>
<text x="424.7" y="52.7">3</text>
<text x="428.2" y="51">2</text>
<text x="493.5" y="49.2">2</text>
<text x="493.5" y="52.7">3</text>
<text x="497" y="51">2</text>
<text x="624.2" y="51">8</text>
<text x="640.3" y="51">1</text>
<text x="215.3" y="56.3">P0</text>
<text x="220.7" y="54.5">4</text>
<text x="428.2" y="54.5">3</text>
<text x="497" y="54.5">3</text>
<text x="424.7" y="61.6">1</text>
<text x="424.7" y="65.1">2</text>
<text x="428.2" y="63.3">1</text>
<text x="493.5" y="61.6">1</text>
<text x="493.5" y="65.1">2</text>
<text x="497" y="63.3">1</text>
<text x="424.7" y="68.6">3</text>
<text x="428.2" y="66.9">2</text>
<text x="428.2" y="70.4">3</text>
<text x="493.5" y="68.6">3</text>
<text x="497" y="66.9">2</text>
<text x="497" y="70.4">3</text>
<text x="424.7" y="77.4">1</text>
<text x="493.5" y="77.4">1</text>
<text x="195.1" y="82.7">15</text>
<text x="220.7" y="82.7">12</text>
<text x="424.7" y="81">2</text>
<text x="428.2" y="79.2">1</text>
<text x="428.2" y="82.7">2</text>
<text x="493.5" y="81">2</text>
<text x="497" y="79.2">1</text>
<text x="497" y="82.7">2</text>
<text x="195.1" y="89.8">13</text>
<text x="195.1" y="86.3">14</text>
<text x="200.6" y="88">SCL</text>
<text x="200.6" y="84.5">SDA</text>
<text x="215.3" y="88">P6</text>
<text x="215.3" y="84.5">P7</text>
<text x="220.7" y="89.8">10</text>
<text x="220.7" y="86.3">11</text>
<text x="424.7" y="84.5">3</text>
<text x="428.2" y="86.3">3</text>
<text x="493.5" y="84.5">3</text>
<text x="497" y="86.3">3</text>
<text x="200.6" y="91.5">#INT</text>
<text x="215.3" y="95.1">P4</text>
<text x="215.3" y="91.5">P5</text>
<text x="220.7" y="93.3">9</text>
<text x="424.7" y="93.3">1</text>
<text x="428.2" y="95.1">1</text>
<text x="493.5" y="93.3">1</text>
<text x="497" y="95.1">1</text>
<text x="197.1" y="96.8">1</text>
<text x="197.1" y="100.4">2</text>
<text x="200.6" y="98.6">A0</text>
<text x="215.3" y="98.6">P3</text>
<text x="220.7" y="100.4">6</text>
<text x="220.7" y="96.8">7</text>
<text x="424.7" y="96.8">2</text>
<text x="424.7" y="100.4">3</text>
<text x="428.2" y="98.6">2</text>
<text x="493.5" y="96.8">2</text>
<text x="493.5" y="100.4">3</text>
<text x="497" y="98.6">2</text>
<text x="47.4" y="105.7">1</text>
<text x="51.9" y="107.1">GND</text>
<text x="78.4" y="107.1">GND</text>
<text x="88.2" y="105.7">9</text>
<text x="197.1" y="103.9">3</text>
<text x="200.6" y="102.1">A1</text>
<text x="200.6" y="105.7">A2</text>
<text x="215.3" y="105.7">P1</text>
<text x="215.3" y="102.1">P2</text>
<text x="220.7" y="107.4">4</text>
<text x="220.7" y="103.9">5</text>
<text x="428.2" y="102.1">3</text>
<text x="497" y="102.1">3</text>
<text x="47.4" y="109.2">2</text>
<text x="47.4" y="112.7">3</text>
<text x="51.9" y="110.6">GND</text>
<text x="79" y="110.6">NSS</text>
<text x="88.2" y="109.2">10</text>
<text x="88.2" y="112.7">11</text>
<text x="215.3" y="109.2">P0</text>
<text x="424.7" y="109.2">1</text>
<text x="424.7" y="112.7">2</text>
<text x="428.2" y="110.9">1</text>
<text x="493.5" y="109.2">1</text>
<text x="493.5" y="112.7">2</text>
<text x="497" y="110.9">1</text>
<text x="47.4" y="116.2">4</text>
<text x="47.4" y="119.8">5</text>
<text x="51.9" y="114.1">3.3V</text>
<text x="51.9" y="117.7">RST</text>
<text x="77.1" y="114.1">MOSI</text>
<text x="77.1" y="117.7">MISO</text>
<text x="88.2" y="116.2">12</text>
<text x="88.2" y="119.8">13</text>
<text x="424.7" y="116.2">3</text>
<text x="428.2" y="114.5">2</text>
<text x="428.2" y="118">3</text>
<text x="493.5" y="116.2">3</text>
<text x="497" y="114.5">2</text>
<text x="497" y="118">3</text>
<text x="47.4" y="123.3">6</text>
<text x="51.9" y="121.2">DIO0</text>
<text x="51.9" y="124.7">DIO1</text>
<text x="77.4" y="124.7">DIO5</text>
<text x="79.1" y="121.2">SCK</text>
<text x="88.2" y="123.3">14</text>
<text x="424.7" y="125.1">1</text>
<text x="493.5" y="125.1">1</text>
<text x="47.4" y="126.8">7</text>
<text x="47.4" y="130.4">8</text>
<text x="51.9" y="128.2">DIO2</text>
<text x="51.9" y="131.8">DIO3</text>
<text x="77.4" y="128.2">DIO4</text>
<text x="78.4" y="131.8">GND</text>
<text x="88.2" y="126.8">15</text>
<text x="88.2" y="130.4">16</text>
<text x="424.7" y="128.6">2</text>
<text x="428.2" y="126.8">1</text>
<text x="428.2" y="130.4">2</text>
<text x="493.5" y="128.6">2</text>
<text x="497" y="126.8">1</text>
<text x="497" y="130.4">2</text>
<text x="424.7" y="132.1">3</text>
<text x="428.2" y="133.9">3</text>
<text x="493.5" y="132.1">3</text>
<text x="497" y="133.9">3</text>
<text x="99.5" y="163.5">OUT</text>
<text x="99.5" y="167">GND</text>
<text x="112.6" y="165.6">5</text>
<text x="112.6" y="162.1">6</text>
<text x="138.9" y="162.1">1</text>
<text x="138.9" y="165.6">2</text>
<text x="142.4" y="163.9">1</text>
<text x="142.4" y="167.4">2</text>
<text x="193.6" y="178">4</text>
<text x="193.6" y="174.4">3</text>
<text x="197.1" y="179.7">+VO</text>
<text x="197.1" y="176.2">-VO</text>
<text x="207.7" y="176.2">AC</text>
<text x="207.7" y="179.7">AC</text>
<text x="213.6" y="174.4">2</text>
<text x="213.6" y="178">1</text>
<text x="37" y="190.3">1</text>
<text x="37" y="186.8">2</text>
<text x="44.9" y="191.7">GND</text>
<text x="45.8" y="188.2">SOL</text>
<text x="99.5" y="188.2">BAT</text>
<text x="99.5" y="191.7">GND</text>
<text x="112.6" y="190.3">3</text>
<text x="112.6" y="186.8">4</text>
<text x="138.9" y="186.8">1</text>
<text x="138.9" y="190.3">2</text>
<text x="142.4" y="188.6">+</text>
<text x="142.4" y="192.1">-</text>
<text x="138.9" y="206.2">1</text>
<text x="138.9" y="209.7">2</text>
<text x="142.4" y="208">1</text>
<text x="142.4" y="211.5">2</text>
</g>
<g font-size="3.2" fill="#f00">
<text x="195.1" y="26.3">16</text>
<text x="200.6" y="28">VDD</text>
<text x="195.1" y="79.2">16</text>
<text x="200.6" y="81">VDD</text>
</g>
<g font-size="3.2">
<text x="197.1" y="54.5">8</text>
<text x="200.6" y="56.3">VSS</text>
<text x="197.1" y="107.4">8</text>
<text x="200.6" y="109.2">VSS</text>
</g>
<g font-size="3.2" fill="#800000">
<text x="225.1" y="175.9">1</text>
<text x="225.1" y="179.4">2</text>
<text x="25.1" y="191.7">1</text>
<text x="25.1" y="188.2">2</text>
</g>
<g font-size="2.5" fill="#f00">
<text x="49.4" y="19.2">1</text>
<text x="52.5" y="21">VDD_33</text>
<text x="49.4" y="26.3">3</text>
<text x="52.5" y="28">SENSOR_VP</text>
</g>
<g font-size="2.5" fill="#00f">
<text x="49.4" y="22.8">2</text>
<text x="86.6" y="22.8">37</text>
<text x="49.4" y="29.8">4</text>
<text x="52.5" y="24.5">EN</text>
<text x="79" y="28">IO22</text>
<text x="79" y="24.5">IO23</text>
<text x="86.6" y="29.8">35</text>
<text x="86.6" y="26.3">36</text>
<text x="49.4" y="33.3">5</text>
<text x="52.5" y="31.6">SENSOR_VN</text>
<text x="52.5" y="35.1">IO34</text>
<text x="78.2" y="35.1">RXD0</text>
<text x="78.4" y="31.6">TXD0</text>
<text x="86.6" y="33.3">34</text>
<text x="49.4" y="36.9">6</text>
<text x="49.4" y="40.4">7</text>
<text x="52.5" y="38.6">IO35</text>
<text x="79" y="38.6">IO21</text>
<text x="86.6" y="36.9">33</text>
<text x="49.4" y="43.9">8</text>
<text x="49.4" y="47.4">9</text>
<text x="52.5" y="42.2">IO32</text>
<text x="52.5" y="45.7">IO33</text>
<text x="79" y="45.7">IO19</text>
<text x="86.6" y="47.4">30</text>
<text x="86.6" y="43.9">31</text>
<text x="47.8" y="51">10</text>
<text x="52.5" y="49.2">IO25</text>
<text x="52.5" y="52.7">IO26</text>
<text x="79" y="49.2">IO18</text>
<text x="80.6" y="52.7">IO5</text>
<text x="86.6" y="51">29</text>
<text x="47.8" y="54.5">11</text>
<text x="47.8" y="58">12</text>
<text x="52.5" y="56.3">IO27</text>
<text x="52.5" y="59.8">IO14</text>
<text x="79" y="59.8">IO16</text>
<text x="79" y="56.3">IO17</text>
<text x="86.6" y="58">27</text>
<text x="86.6" y="54.5">28</text>
<text x="47.8" y="61.6">13</text>
<text x="52.5" y="63.3">IO12</text>
<text x="80.6" y="63.3">IO4</text>
<text x="86.6" y="65.1">25</text>
<text x="86.6" y="61.6">26</text>
<text x="47.8" y="68.6">15</text>
<text x="52.5" y="70.4">IO13</text>
<text x="80.6" y="70.4">IO2</text>
<text x="80.6" y="66.9">IO0</text>
<text x="86.6" y="68.6">24</text>
<text x="47.8" y="72.1">16</text>
<text x="47.8" y="75.7">17</text>
<text x="52.5" y="73.9">SD2</text>
<text x="52.5" y="77.4">SD3</text>
<text x="79" y="73.9">IO15</text>
<text x="80" y="77.4">SD1</text>
<text x="86.6" y="75.7">22</text>
<text x="86.6" y="72.1">23</text>
<text x="47.8" y="79.2">18</text>
<text x="47.8" y="82.7">19</text>
<text x="52.5" y="81">CMD</text>
<text x="80" y="81">SD0</text>
<text x="86.6" y="82.7">20</text>
<text x="86.6" y="79.2">21</text>
<text x="52.5" y="84.5">EXT_5V</text>
<text x="80.3" y="84.5">CLK</text>
</g>
<g font-size="2.5">
<text x="79.5" y="21">GND</text>
<text x="86.6" y="19.2">38</text>
<text x="86.6" y="40.4">32</text>
<text x="79.5" y="42.2">GND</text>
<text x="47.8" y="65.1">14</text>
<text x="52.5" y="66.9">GND</text>
</g>
</svg>
